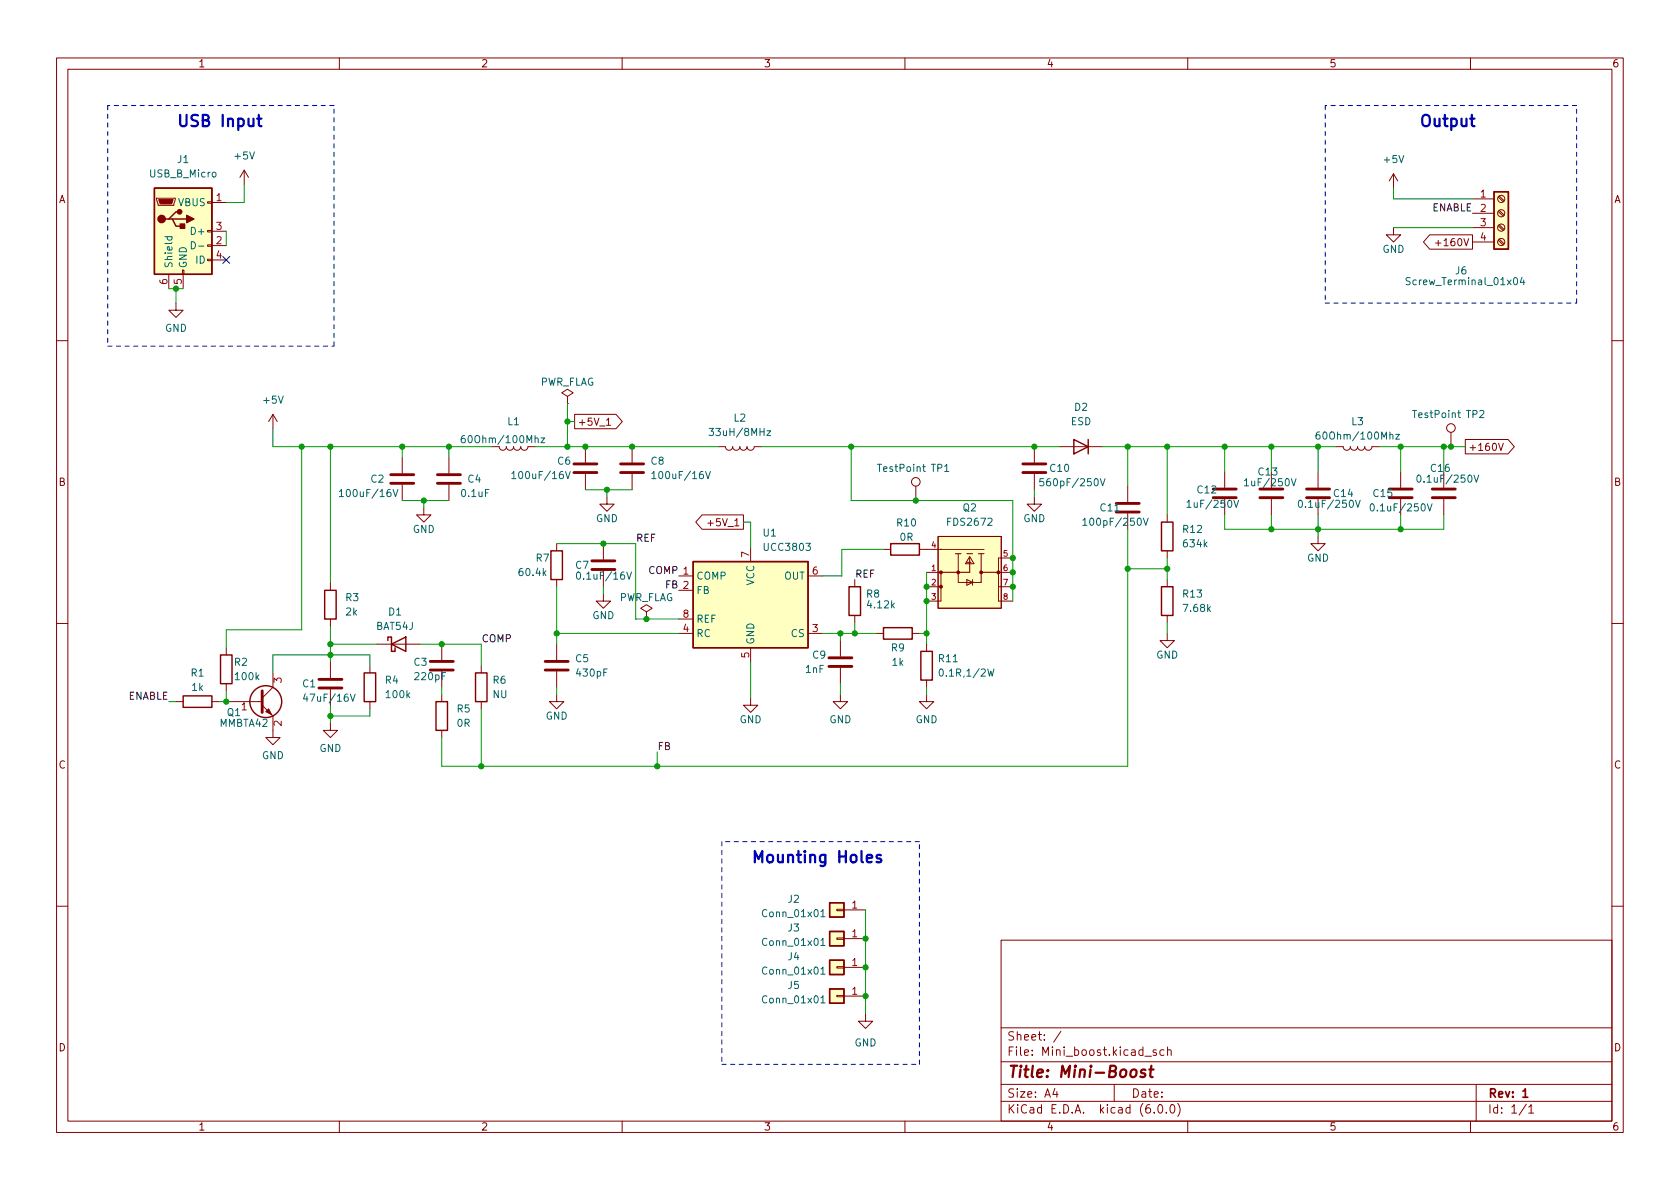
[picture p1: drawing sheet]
<svg xmlns="http://www.w3.org/2000/svg" width="297mm" height="210mm" viewBox="0 0 297 210" stroke-linecap="round" stroke-linejoin="round" font-family="sans-serif">
<g fill="none" stroke="#840000" stroke-width=".18">
<path d="M10 10.2h277v190.1h-277zM12 12.2h273v186.1h-273zM60 10.2v2M110 10.2v2M160 10.2v2M210 10.2v2M260 10.2v2M27.7 35h3.3v.3l-.3 1h-2.8zM36.7 35.7h.8v.2h-.8zM37.5 35.8h2.5M43.2 30.1l-.8 1.3M43.2 30.1v2.5"/>
<path d="M43.2 30.1l.7 1.3M246.4 30.7l-.8 1.3M246.4 30.7v2.6M246.4 30.7l.7 1.3M260.3 35.2h3.9M260.3 37.7h3.9M264.9 39.9l.9 .9M264.9 37.4l.9 .8M264.9 34.8l.9 .9M265.1 39.7l.8 .9M265.1 37.2l.8 .8M265.1 34.7l.8 .8"/>
<path d="M29.8 48.5v2.5M31.1 53.6v1.3h1.3l-1.3 1.2-1.3-1.2h1.3M32.3 47.7h.2v.8h-.2zM32.4 48.5v2.5M36.7 45.8h.8v.3h-.8zM36.7 43.3h.8v.3h-.8zM36.7 40.8h.8v.2h-.8zM37.5 43.4h2.5M37.5 40.9h2.5M37.5 46h2.5M246.4 40.3v1.2h1.2l-1.2 1.3-1.3-1.3h1.3M252.8 41.5h7.5v2.6h-7.5l-1.1-1.3z"/>
<path d="M253.8 43h1M260.3 40.3h3.9M260.3 42.8h3.9M264.9 42.5l.9 .8M265.1 42.3l.8 .8M10 60.2h2M48.3 73.3v2.5M48.3 73.3l-.8 1.2M48.3 73.3l.7 1.2M88.3 79a.64 .64 0 0 0 .6 .6 .64 .64 0 0 0 .6-.6 .64 .64 0 0 0 .7 .6 .64 .64 0 0 0 .6-.6 .64 .64 0 0 0 .6 .6 .64 .64 0 0 0 .7-.6 .64 .64 0 0 0 .6 .6 .64 .64 0 0 0 .6-.6M100.3 70.1l1-.6-1-.7-1 .7 1 .6v1.3M100.3 71.4h.1"/>
<path d="M101.6 73.3h7.3l1.1 1.2-1.1 1.3h-7.3zM103.5 79v2.8M107.2 74.3l.4-.4v1.3M107.2 75.2h.8M111.8 79v2.8M127 79h1.3a.64 .64 0 0 0 .6 .6 .64 .64 0 0 0 .6-.6 .64 .64 0 0 0 .7 .6 .64 .64 0 0 0 .6-.6 .64 .64 0 0 0 .6 .6 .64 .64 0 0 0 .7-.6 .64 .64 0 0 0 .6 .6 .64 .64 0 0 0 .6-.6h1.3M182.9 79v2.8M187.3 79h7.6M236.2 79h1.3a.64 .64 0 0 0 .6 .6 .64 .64 0 0 0 .7-.6 .64 .64 0 0 0 .6 .6 .64 .64 0 0 0 .6-.6 .64 .64 0 0 0 .7 .6 .64 .64 0 0 0 .6-.6 .64 .64 0 0 0 .6 .6 .64 .64 0 0 0 .7-.6h1.2M256.5 76.4v2.6M259.1 77.7h7.5l1.2 1.3-1.2 1.3h-7.5zM265 78.4l.4 1.3 .4-1.3"/>
<path d="M285 60.2h2M71.1 80.9v2.8M71.1 85.7v2.8M74.9 89.8v1.3h1.3l-1.3 1.2-1.2-1.2h1.2M79.4 80.9v2.8M79.4 85.7v2.8M98.4 96.1v1.3M103.5 83.8v2.8M106.7 96.1v2.8M107.3 87.9v1.2h1.3l-1.3 1.3-1.3-1.3h1.3M111.8 83.8v2.8M124.1 91.1h7.3v2.5h-7.3l-1.1-1.3z"/>
<path d="M125.1 92.5h1M132.7 96.8v2.5M156.2 97.1h1.3M161.9 86v2.5M162.6 97.1h11.4M165.9 94.9h11.1v12.7h-11.1zM168.9 97.9h1M169.4 97.9v5.1h4.1v-5.1M170.9 97.9h1.1M170.9 99.4h.8M171.4 98.4l.8 1.3h-1.5zM171.4 98.7v2.5h-7.6"/>
<path d="M173 97.9h1M179.1 98.7h-2.6v7.6h2.6M182.9 87.9v1.2h1.2l-1.2 1.3-1.3-1.3h1.3M182.9 83.8v2.8M199.4 86v2.8M199.4 90.8v2.8M206.4 91.1v1.2M206.4 97.4v1.3M216.5 83.4v2.8M216.5 88.3v2.8M224.8 83.4v2.8M224.8 88.3v2.8"/>
<path d="M233 94.9v1.2h1.3l-1.3 1.3-1.2-1.3h1.2M233 83.4v2.8M233 88.3v2.8M247.6 83.4v2.8M247.6 88.3v2.8M255.3 83.4v2.8M255.3 88.3v2.8M10 110.2h2M40 114.5v1.3M48.3 119v2.5l-1.9 1.9M58.4 103.1v1.3M58.4 109.5v1.2"/>
<path d="M58.4 117.1v2.8M65.4 117.7v1.3M66.7 113.9h7.6M78.1 113.9v2.8M78.1 118.7v2.8M85.1 117.7v1.3M98.4 102.5v1.3M98.4 113.9v2.8M98.4 118.7v2.8M106.7 105v1.3h1.2l-1.2 1.3-1.3-1.3h1.3M106.7 101v2.8M114.3 108.2l1-.6-1-.7-1 .7 1 .6v1.3"/>
<path d="M114.3 109.5h.1M120 112h2.6M120 101.8h2.6M120 104.4h2.6M120 109.5h2.6M132.7 114.5v2.6M142.9 112h2.5M142.9 101.8h2.5M148.6 113.3v2.8M148.6 118.1v2.8M151.1 102.5v1.3M151.1 108.8v1.3"/>
<path d="M154.9 112h1.3M161.3 112h1.3M163.8 113.9v1.3M163.8 103.8h2.6M166.4 101.2v5.1h-2.6M170.9 102.5l1.1 .5-1.1 .5zM172 102.5v1M173.5 101.2h5.6M176.5 103.8h2.6M206.4 112v1.3h1.2l-1.2 1.2-1.3-1.2h1.3M206.4 102.5v1.3M206.4 108.8v1.3"/>
<path d="M285 110.2h2M31.1 124.1h1.3M37.5 124.1h1.2M40 120.9v1.3M40.6 124.1h5.8M46.4 124.7l1.9 1.9v3.8h1.2l-1.2 1.3-1.3-1.3h1.3M58.4 127.9v1.3h1.3l-1.3 1.2-1.3-1.2h1.3M58.4 121.9v2.8M65.4 124.1v1.2M78.1 122.8v1.3M78.1 129.2v1.2M85.1 124.1v1.2"/>
<path d="M98.4 122.8v1.3h1.3l-1.3 1.2-1.2-1.2h1.2M132.7 123.4v1.3h1.3l-1.3 1.3-1.3-1.3h1.3M148.6 122.8v1.3h1.3l-1.3 1.2-1.3-1.2h1.3M163.8 122.8v1.3h1.3l-1.3 1.2-1.2-1.2h1.2M163.8 120.3v1.2M10 160.2h2M148 165.9h1.2v.2h-1.2zM148 160.8h1.2v.2h-1.2zM148 170.9h1.2v.3h-1.2zM148 176h1.2v.3h-1.2zM149.2 166h3.8M149.2 160.9h3.8"/>
<path d="M149.2 171.1h3.8M149.2 176.1h3.8M153 179.3v1.3h1.3l-1.3 1.3-1.2-1.3h1.2M177 166.3h108v32h-108zM285 160.2h2M60 198.3v2M110 198.3v2M160 198.3v2M177 194.8h108M177 191.8h108M177 187.8h108M177 181.8h108"/>
<path d="M186.5 192.5l-.4 1h1M186.9 193v1M187.6 182.4l-1.3 1.9M197 191.8v3M202.4 186.8h1.2M204.1 196.7v.1M204.4 185.7l-.3-.1-.2 .2v.3l.5 .1v.4h-.5M204.9 195.4l.2-.1a.81 .81 0 0 1 .6 .7 .81 .81 0 0 1-.3 .8h-.2a.81 .81 0 0 1-.6-.6 .81 .81 0 0 1 .3-.8zM205.8 185.7l-.4-.1-.3 .3v.4l.1 .3h.6M206.2 196.7v.1M206.4 185.8l.2-.2 .4 .1 .1 .9M206.4 185.1v1.5"/>
<path d="M207.1 195.4l.1-.1a.81 .81 0 0 1 .6 .7 .81 .81 0 0 1-.3 .8h-.1a.81 .81 0 0 1-.6-.6 .81 .81 0 0 1 .3-.8zM208.2 195.1a1.72 1.72 0 0 1 0 2.3M210 198.3v2M260 198.3v2M261 191.8v6.5M269.9 195.3l-1.3 1.9M270.3 195.8l.4-.5v1.5M270.3 196.8h.9"/>
<circle cx="265.4" cy="35.2" r=".63"/>
<circle cx="265.4" cy="37.7" r=".63"/>
<circle cx="265.4" cy="40.3" r=".63"/>
<circle cx="265.4" cy="42.8" r=".63"/>
<circle cx="256.5" cy="75.7" r=".76"/>
<circle cx="161.9" cy="85.2" r=".76"/>
</g>
<path d="M269.3 193l.4-.5v1.5M269.3 194h.8" fill="none" stroke="#840000" stroke-width=".3"/>
<path d="M202.5 189.2a.49 .49 0 0 0-.8 .3l.1 .2 .6 .2 .1 .2-.1 .3-.2 .1-.6-.1M203.2 189.1h.8M203.6 188.5l-.2 1.7v.2l.4 .1" fill="none" stroke="#840000" stroke-width=".4"/>
<g fill="none" stroke="#840000" stroke-width=".25">
<path d="M27.3 33.3h10.2v15.2h-10.2zM29.8 38.7h.7l.6 1.3h1.3M30.5 38.7h2.5M31.7 37.5h-.6l-1.3 1.2h-.6M264.2 33.9h2.5v10.2h-2.5zM189.9 77.7l2.5 1.3-2.5 1.3zM192.4 77.7v2.6M97.4 97.4h2v5.1h-2zM122.6 99.3h20.3v15.2h-20.3zM157.5 96.1h5.1v2.1h-5.1zM205.4 92.3h2v5.1h-2zM39 115.8h2v5.1h-2z"/>
<path d="M57.4 104.4h2v5.1h-2zM64.4 119h2v5.1h-2zM68.6 113.3v-.7h.6v2.6h.6v-.7M69.2 113.9l2.6-1.3v2.6zM84.1 119h2v5.1h-2zM150.1 103.8h2v5h-2zM156.2 111h5.1v2h-5.1zM162.8 115.2h2v5.1h-2zM205.4 103.8h2v5h-2zM32.4 123.1h5.1v2h-5.1zM77.1 124.1h2v5.1h-2zM146.7 159.6h2.5v2.6h-2.5z"/>
<path d="M146.7 164.7h2.5v2.6h-2.5zM146.7 169.8h2.5v2.5h-2.5zM146.7 174.9h2.5v2.5h-2.5z"/>
<circle cx="47" cy="124.1" r="2.82"/>
</g>
<g fill="none" stroke="#840000" stroke-width=".51">
<path d="M69.1 85.5h4.1M69.1 83.9h4.1M77.3 85.5h4.1M77.3 83.9h4.1M101.5 83.6h4M101.5 82h4M104.6 99.2h4.1M109.7 83.6h4.1M109.7 82h4.1M180.8 83.6h4.1M180.8 82h4.1M197.4 90.5h4"/>
<path d="M197.4 89h4M214.5 88h4.1M214.5 86.5h4.1M222.8 88h4M222.8 86.5h4M231 88h4.1M231 86.5h4.1M245.6 88h4.1M245.6 86.5h4.1M253.2 88h4.1M253.2 86.5h4.1M76.1 118.5h4"/>
<path d="M76.1 117h4M96.4 118.5h4.1M96.4 117h4.1M104.6 100.7h4.1M146.6 117.9h4M146.6 116.3h4M46.4 122.2v3.8M56.4 121.7h4.1M56.4 120.1h4.1"/>
</g>
<g fill="none" stroke="#006464" stroke-width=".18">
<path d="M29.1 41.9h1.3M29.6 41.9v.3l.2 .3 .6-.2v-.4M33.8 42.7a.64 .64 0 0 1 .8 .7 .64 .64 0 0 1-.8 .6zM35.1 43.5h1M249.3 49.1h-.5l-.1 .1v.4l.5 .2 .1 .3-.2 .3-.5-.1M269.1 49l-.3 .9h.8M269.4 49.5v.9M82.2 77l-.4 .1a.85 .85 0 0 0 0 1.2l.4-.1 .1-.5-.3-.2-.3 .1-.1 .1M95.6 77.4h.7l-.7 .9h.7M125.4 75.8h.8l-.5 .4 .4 .2v.5l-.2 .1-.5-.1M135.6 76.2h.7l-.7 .8h.7M233.3 76.4h-.4a.85 .85 0 0 0 0 1.3l.4-.2 .1-.4-.2-.2h-.4l-.1 .2"/>
<path d="M246.8 76.8h.6l-.6 .9h.6M257.7 73h.5M257.9 72.6v1.1l.3 .1M60 86.9l.4-.4v1.3M60 87.8h.7M69.5 86.5l.4 1.3 .5-1.3M90.5 83.7l.4-.3v1.2M90.5 84.6h.7M100 83.4l.4 1.2 .4-1.2M115.3 83.7l.3-.3v1.2M115.3 84.6h.7M124.8 83.4l.4 1.2 .4-1.2"/>
<path d="M163.1 82.5h.5M163.3 82.1v1.1l.3 .2M184.5 84.6h-.6l-.1 .6 .2-.1 .4 .1 .2 .2-.1 .4-.2 .1-.5-.1M191.5 92l.3-.4v1.3M191.5 92.9h.7M194.5 84.6l.5 1.3 .4-1.3M202.2 91.6l.4 1.3 .4-1.3M209.9 88.8l.3-.3v1.2M209.9 89.7h.7M218.2 88.5l.4 1.2 .4-1.2M220 85l.4-.4v1.3M220 85.9h.8"/>
<path d="M228.3 84.6l.4 1.3 .5-1.3M229.7 88.5h.2a.68 .68 0 0 1 .4 .6 .68 .68 0 0 1-.4 .6 .84 .84 0 0 1-.2-1.2zM239.7 88.5l.4 1.2 .4-1.2M242.4 89.1h.2a.68 .68 0 0 1 .4 .6 .68 .68 0 0 1-.4 .7 .84 .84 0 0 1-.2-1.3zM250.7 84.1l.1-.1a.68 .68 0 0 1 .5 .6 .68 .68 0 0 1-.5 .7 .84 .84 0 0 1-.1-1.2zM252.4 89.1l.4 1.3 .4-1.3M260.6 84l.4 1.3 .5-1.3M102.1 101.2h.1a.68 .68 0 0 1 .5 .6 .68 .68 0 0 1-.5 .6 .84 .84 0 0 1-.1-1.2zM110.8 101.2l.4 1.2 .5-1.2M166.2 118.4l.2-.1a.68 .68 0 0 1 .4 .6 .68 .68 0 0 1-.4 .7l-.2-.2-.1-.3zM174.6 118.3l.3 1.3 .3-.9 .2 .9 .3-1.3M54 122.7l-.3 .9h.7"/>
<path d="M61.9 122.7l.5 1.3 .4-1.3M145.1 166.3l.4-.4v1.3M145.1 161.2l.4-.4v1.3M145.1 171.4l.4-.4v1.3M145.1 176.4l.4-.3v1.3M145.1 167.2h.8M145.1 162.1h.8M145.1 172.3h.8M145.1 177.4h.8"/>
</g>
<g fill="#840000" stroke="#840000" stroke-width=".18">
<path d="M47 125.9l.5-.6 .5 1.1z"/>
<path d="M28.1 35.3h2.5l-.2 .8h-2.1z"/>
<circle cx="166.4" cy="101.2" r=".25"/>
<circle cx="169.4" cy="101.2" r=".25"/>
<circle cx="173.5" cy="101.2" r=".25"/>
<circle cx="176.5" cy="101.2" r=".25"/>
<circle cx="166.4" cy="103.8" r=".25"/>
</g>
<g fill="#ffffc2" stroke="#ffffc2" stroke-width=".18">
<path d="M146.7 164.7h2.5v2.6h-2.5z"/>
<path d="M146.7 159.6h2.5v2.6h-2.5z"/>
<path d="M146.7 169.8h2.5v2.5h-2.5z"/>
<path d="M146.7 174.9h2.5v2.5h-2.5z"/>
<path d="M264.2 33.9h2.5v10.2h-2.5z"/>
<path d="M27.3 33.3h10.2v15.2h-10.2z"/>
<path d="M122.6 99.3h20.3v15.2h-20.3z"/>
<path d="M165.9 94.9h11.1v12.7h-11.1z"/>
</g>
<g fill="#840000" stroke="#840000" stroke-width=".25">
<path d="M33 38.1l1.3 .6-1.3 .7z"/>
<path d="M31.9 39.6h.7v.8h-.7z"/>
<circle cx="28.6" cy="38.7" r=".63"/>
<circle cx="31.8" cy="37.5" r=".38"/>
</g>
<path d="M45.5 21h.7M45.8 20.3v1.7l.1 .2 .3 .1M155.7 151.2h-.4l-.3 .2 .1 .3 .6 .2 .1 .2-.1 .3-.2 .1-.5-.1" fill="none" stroke="#0000c2" stroke-width=".4"/>
<path d="M19 18.7v42.5M59.1 18.7h-40.1M234.3 18.7v34.9M278.8 18.7h-44.5M234.3 53.6h44.5M278.8 53.6v-34.9M19 61.2h40.1M59.1 61.2v-42.5M127.6 148.8v39.4M162.6 148.8h-35M127.6 188.2h35M162.6 188.2v-39.4" fill="none" stroke="#0000c2" stroke-width=".18" stroke-dasharray=".8 .8"/>
<g fill="none" stroke="#009600" stroke-width=".18">
<path d="M43.2 32.6v3.2h-3.2M246.4 33.3v1.9h13.9M29.8 51h2.6M31.1 51v2.6M40 40.9v2.5M246.4 40.3h13.9M48.3 75.8v3.2h38.7M53.3 79v32.4h-13.3v3.1M58.4 79v24.1M71.1 79v1.9M79.4 79v1.9M94.6 79h32.4"/>
<path d="M100.3 71.4v7.6M100.3 74.5h1.3M134.6 79h52.7M150.5 79v9.5h28.6v17.8M194.9 79h41.3M199.4 79v7M206.4 79v12.1M216.5 79v4.4M224.8 79v4.4M233 79v4.4M243.8 79h15.3M247.6 79v4.4"/>
<path d="M255.3 79v4.4M71.1 88.5h8.3M74.9 88.5v1.3M98.4 96.1h14v13.4h7.6M103.5 86.6h8.3M107.3 86.6v1.3M131.4 92.3h1.3v4.5M156.2 97.1h-7.4v4.7h-3.4M182.9 86.6v1.3M199.4 93.6v41.9h-121.3v-5.1M206.4 98.7v3.8M216.5 91.1v2.5h38.8v-2.5"/>
<path d="M224.8 91.1v2.5M233 91.1v3.8M247.6 91.1v2.5M58.4 113.9h8.3M58.4 110.7v6.4M65.4 117.7v-1.9h-17.1v3.2M74.3 113.9h10.8v3.8M98.4 112h21.6M98.4 103.8v10.1M106.7 103.8v1.2M132.7 117.1v6.3M145.4 112h9.5"/>
<path d="M148.6 112v1.3M151.1 110.1v1.9M162.6 112h1.2M163.8 101.2v12.7M199.4 100.6h7M206.4 110.1v1.9M29.8 124.1h1.3M38.7 124.1h1.9M40 122.2v1.9M58.4 124.7v3.2M65.4 125.3v1.3h-7M78.1 121.5v1.3"/>
<path d="M85.1 125.3v10.2M98.4 121.5v1.3M116.2 133v2.5M148.6 120.9v1.9M163.8 121.5v1.3M153 160.9v18.4"/>
</g>
<path d="M39.4 45.4l1.2 1.2M40.6 45.4l-1.2 1.2" fill="none" stroke="#000084" stroke-width=".18"/>
<g fill="#009600" stroke="#009600" stroke-width=".18">
<circle cx="216.5" cy="79" r=".46"/>
<circle cx="206.4" cy="79" r=".46"/>
<circle cx="206.4" cy="100.6" r=".46"/>
<circle cx="199.4" cy="100.6" r=".46"/>
<circle cx="199.4" cy="79" r=".46"/>
<circle cx="106.7" cy="96.1" r=".46"/>
<circle cx="98.4" cy="112" r=".46"/>
<circle cx="116.2" cy="135.5" r=".46"/>
<circle cx="114.3" cy="109.5" r=".46"/>
<circle cx="58.4" cy="113.9" r=".46"/>
<circle cx="58.4" cy="115.8" r=".46"/>
<circle cx="58.4" cy="126.6" r=".46"/>
<circle cx="58.4" cy="79" r=".46"/>
<circle cx="53.3" cy="79" r=".46"/>
<circle cx="31.1" cy="51" r=".46"/>
<circle cx="40" cy="124.1" r=".46"/>
<circle cx="256.5" cy="79" r=".46"/>
<circle cx="255.3" cy="79" r=".46"/>
<circle cx="247.6" cy="79" r=".46"/>
<circle cx="233" cy="79" r=".46"/>
<circle cx="224.8" cy="79" r=".46"/>
<circle cx="224.8" cy="93.6" r=".46"/>
<circle cx="233" cy="93.6" r=".46"/>
<circle cx="247.6" cy="93.6" r=".46"/>
<circle cx="153" cy="171.1" r=".46"/>
<circle cx="153" cy="166" r=".46"/>
<circle cx="163.8" cy="112" r=".46"/>
<circle cx="163.8" cy="106.3" r=".46"/>
<circle cx="163.8" cy="103.8" r=".46"/>
<circle cx="153" cy="176.1" r=".46"/>
<circle cx="151.1" cy="112" r=".46"/>
<circle cx="148.6" cy="112" r=".46"/>
<circle cx="79.4" cy="79" r=".46"/>
<circle cx="71.1" cy="79" r=".46"/>
<circle cx="78.1" cy="113.9" r=".46"/>
<circle cx="85.1" cy="135.5" r=".46"/>
<circle cx="74.9" cy="88.5" r=".46"/>
<circle cx="182.9" cy="79" r=".46"/>
<circle cx="179.1" cy="98.7" r=".46"/>
<circle cx="161.9" cy="88.5" r=".46"/>
<circle cx="150.5" cy="79" r=".46"/>
<circle cx="179.1" cy="101.2" r=".46"/>
<circle cx="179.1" cy="103.8" r=".46"/>
<circle cx="111.8" cy="79" r=".46"/>
<circle cx="100.3" cy="79" r=".46"/>
<circle cx="100.3" cy="74.5" r=".46"/>
<circle cx="107.3" cy="86.6" r=".46"/>
<circle cx="103.5" cy="79" r=".46"/>
</g>
<g font-size="2.8" fill="#0000c2">
<text x="31.1" y="22.4">USB Input</text>
<text x="250.8" y="22.4">Output</text>
<text x="132.7" y="152.6">Mounting Holes</text>
</g>
<text font-size="2.8" fill="#840000" x="178" y="190.6">Title: Mini-Boost</text>
<g font-size="2.1" fill="#840000">
<text x="178" y="184">Sheet: /</text>
<text x="178" y="186.7">File: Mini_boost.kicad_sch</text>
<text x="178" y="196.9">KiCad E.D.A. kicad (6.0.0)</text>
<text x="178" y="194.1">Size: A4</text>
<text x="200" y="194.1">Date:</text>
<text x="263" y="194.1">Rev: 1</text>
<text x="263" y="196.9">Id: 1/1</text>
</g>
<g font-size="1.8" fill="#840000">
<text x="35" y="11.9">1</text>
<text x="85" y="11.9">2</text>
<text x="135" y="11.9">3</text>
<text x="185" y="11.9">4</text>
<text x="235" y="11.9">5</text>
<text x="285" y="11.9">6</text>
<text x="10.3" y="35.9">A</text>
<text x="285.3" y="35.9">A</text>
<text x="254.7" y="43.5">+160V</text>
<text x="102.1" y="75.3">+5V_1</text>
<text x="259.6" y="79.7">+160V</text>
<text x="10.3" y="85.9">B</text>
<text x="285.3" y="85.9">B</text>
<text x="125.8" y="93">+5V_1</text>
<text x="10.3" y="135.9">C</text>
<text x="285.3" y="135.9">C</text>
<text x="10.3" y="185.9">D</text>
<text x="285.3" y="185.9">D</text>
<text x="35" y="199.9">1</text>
<text x="85" y="199.9">2</text>
<text x="135" y="199.9">3</text>
<text x="185" y="199.9">4</text>
<text x="235" y="199.9">5</text>
<text x="285" y="199.9">6</text>
</g>
<g font-size="1.8" fill="#006464">
<text x="31.4" y="28.8">J1</text>
<text x="41.6" y="28.2">+5V</text>
<text x="244.8" y="28.8">+5V</text>
<text x="26.5" y="31.4">USB_B_Micro</text>
<text x="31.5" y="36.4">VBUS</text>
<text x="34.1" y="41.5">D+</text>
<text x="30.5" y="47.5" transform="rotate(-90 30.5 47.5)">Shield</text>
<text x="33" y="47.5" transform="rotate(-90 33 47.5)">GND</text>
<text x="34.7" y="46.6">ID</text>
<text x="244.4" y="44.7">GND</text>
<text x="249.3" y="50.4">Screw_Terminal_01x04</text>
<text x="257.4" y="48.5">J6</text>
<text x="29.1" y="58.7">GND</text>
<text x="46.7" y="71.4">+5V</text>
<text x="95.4" y="68.2">PWR_FLAG</text>
<text x="89.8" y="75.2">L1</text>
<text x="126.1" y="77.1">33uH/8MHz</text>
<text x="129.8" y="74.5">L2</text>
<text x="189.3" y="75.2">ESD</text>
<text x="190" y="72.6">D2</text>
<text x="233.6" y="77.7">60Ohm/100Mhz</text>
<text x="239" y="75.2">L3</text>
<text x="250" y="73.9">TestPoint</text>
<text x="259.3" y="73.9">TP2</text>
<text x="82.5" y="78.4">60Ohm/100Mhz</text>
<text x="98.6" y="82.2">C6</text>
<text x="115.1" y="82.2">C8</text>
<text x="155.3" y="83.4">TestPoint</text>
<text x="164.6" y="83.4">TP1</text>
<text x="185.7" y="83.4">C10</text>
<text x="253" y="83.4">C16</text>
<text x="60.7" y="87.9">100uF/16V</text>
<text x="65.6" y="85.3">C2</text>
<text x="81.7" y="87.9">0.1uF</text>
<text x="82.7" y="85.3">C4</text>
<text x="91.2" y="84.7">100uF/16V</text>
<text x="116" y="84.7">100uF/16V</text>
<text x="184.7" y="86">560pF/250V</text>
<text x="210.5" y="89.8">1uF/250V</text>
<text x="211.8" y="87.2">C12</text>
<text x="220.7" y="86">1uF/250V</text>
<text x="222.6" y="84.1">C13</text>
<text x="230.3" y="89.8">0.1uF/250V</text>
<text x="235.9" y="87.9">C14</text>
<text x="242.9" y="87.9">C15</text>
<text x="251.3" y="85.3">0.1uF/250V</text>
<text x="73" y="94.2">GND</text>
<text x="105.3" y="92.3">GND</text>
<text x="135" y="94.9">U1</text>
<text x="158.7" y="93.1">R10</text>
<text x="159.1" y="95.6">0R</text>
<text x="167.7" y="93">FDS2672</text>
<text x="170.3" y="90.4">Q2</text>
<text x="180.9" y="92.3">GND</text>
<text x="192.3" y="93">100pF/250V</text>
<text x="194.6" y="90.4">C11</text>
<text x="209.2" y="94.2">R12</text>
<text x="243" y="90.4">0.1uF/250V</text>
<text x="91.9" y="101.8">60.4k</text>
<text x="94.8" y="99.3">R7</text>
<text x="101.8" y="100.6">C7</text>
<text x="135.3" y="97.4">UCC3803</text>
<text x="209.4" y="96.8">634k</text>
<text x="231.1" y="99.3">GND</text>
<text x="61.1" y="106.3">R3</text>
<text x="102.6" y="102.5">0.1uF/16V</text>
<text x="109.3" y="106.3">PWR_FLAG</text>
<text x="123.1" y="102.5">COMP</text>
<text x="123.1" y="105">FB</text>
<text x="133.3" y="103.6" transform="rotate(-90 133.3 103.6)">VCC</text>
<text x="138.6" y="102.5">OUT</text>
<text x="153.2" y="105.7">R8</text>
<text x="153.5" y="107.6">4.12k</text>
<text x="209.2" y="105.7">R13</text>
<text x="61.2" y="108.8">2k</text>
<text x="66.6" y="111.4">BAT54J</text>
<text x="68.7" y="108.8">D1</text>
<text x="104.7" y="109.5">GND</text>
<text x="123.1" y="112.6">RC</text>
<text x="123.1" y="110.1">REF</text>
<text x="139.9" y="112.6">CS</text>
<text x="209.4" y="108.2">7.68k</text>
<text x="33.8" y="119.6">R1</text>
<text x="41.5" y="117.7">R2</text>
<text x="73.2" y="117.7">C3</text>
<text x="101.8" y="117.1">C5</text>
<text x="102.1" y="119.6">430pF</text>
<text x="133.3" y="114" transform="rotate(-90 133.3 114)">GND</text>
<text x="142.5" y="119">1nF</text>
<text x="143.7" y="116.5">C9</text>
<text x="157.6" y="115.2">R9</text>
<text x="157.8" y="117.7">1k</text>
<text x="166" y="117.1">R11</text>
<text x="166.7" y="119.6">0.1R,1/2W</text>
<text x="204.4" y="116.5">GND</text>
<text x="33.9" y="122.2">1k</text>
<text x="41.7" y="120.3">100k</text>
<text x="53.5" y="121.5">C1</text>
<text x="54.3" y="124.1">47uF/16V</text>
<text x="68.1" y="120.9">R4</text>
<text x="68.4" y="123.4">100k</text>
<text x="73.5" y="120.3">220pF</text>
<text x="80.8" y="126">R5</text>
<text x="87.1" y="123.4">NU</text>
<text x="87.2" y="120.9">R6</text>
<text x="38.9" y="128.5">MMBTA42</text>
<text x="40.2" y="126.6">Q1</text>
<text x="80.8" y="128.5">0R</text>
<text x="96.5" y="127.2">GND</text>
<text x="130.7" y="127.9">GND</text>
<text x="146.6" y="127.9">GND</text>
<text x="161.9" y="127.9">GND</text>
<text x="46.3" y="134.2">GND</text>
<text x="56.5" y="133">GND</text>
<text x="139.4" y="159.6">J2</text>
<text x="135.1" y="167.3">Conn_01x01</text>
<text x="135.1" y="162.2">Conn_01x01</text>
<text x="139.4" y="164.7">J3</text>
<text x="135.1" y="172.3">Conn_01x01</text>
<text x="139.4" y="169.8">J4</text>
<text x="135.1" y="177.4">Conn_01x01</text>
<text x="139.4" y="174.9">J5</text>
<text x="151.1" y="185">GND</text>
</g>
<g font-size="1.8" fill="#a90000">
<text x="38.2" y="35.6">1</text>
<text x="261.8" y="34.9">1</text>
<text x="38.2" y="40.6">3</text>
<text x="261.8" y="37.5">2</text>
<text x="261.8" y="40">3</text>
<text x="38.2" y="43.2">2</text>
<text x="38.2" y="45.7">4</text>
<text x="261.8" y="42.5">4</text>
<text x="29.6" y="50.3" transform="rotate(-90 29.6 50.3)">6</text>
<text x="32.1" y="50.3" transform="rotate(-90 32.1 50.3)">5</text>
<text x="132.5" y="98.5" transform="rotate(-90 132.5 98.5)">7</text>
<text x="143.7" y="101.6">6</text>
<text x="120.8" y="111.8">4</text>
<text x="120.8" y="109.2">8</text>
<text x="143.7" y="111.8">3</text>
<text x="132.5" y="116.3" transform="rotate(-90 132.5 116.3)">5</text>
<text x="42.7" y="125.6">1</text>
<text x="49.8" y="120.8" transform="rotate(-90 49.8 120.8)">3</text>
<text x="49.8" y="128.4" transform="rotate(-90 49.8 128.4)">2</text>
<text x="150.6" y="160.6">1</text>
<text x="150.6" y="165.7">1</text>
<text x="150.6" y="170.8">1</text>
<text x="150.6" y="175.9">1</text>
</g>
<g font-size="1.8" fill="#0f0f0f">
<text x="253.1" y="37.4">ENABLE</text>
<text x="112.4" y="95.8">REF</text>
<text x="114.7" y="101.5">COMP 1</text>
<text x="117.7" y="104">FB 2</text>
<text x="151.1" y="102.1">REF</text>
<text x="85.1" y="113.6">COMP</text>
<text x="22.6" y="123.7">ENABLE</text>
<text x="116.2" y="132.6">FB</text>
</g>
<g font-size="1.4" fill="#a90000">
<text x="164.7" y="101">1</text>
<text x="164.7" y="96.9">4</text>
<text x="177.4" y="98.4">5</text>
<text x="177.4" y="101">6</text>
<text x="164.7" y="103.5">2</text>
<text x="164.7" y="106">3</text>
<text x="177.4" y="103.5">7</text>
<text x="177.4" y="106">8</text>
</g>
</svg>
